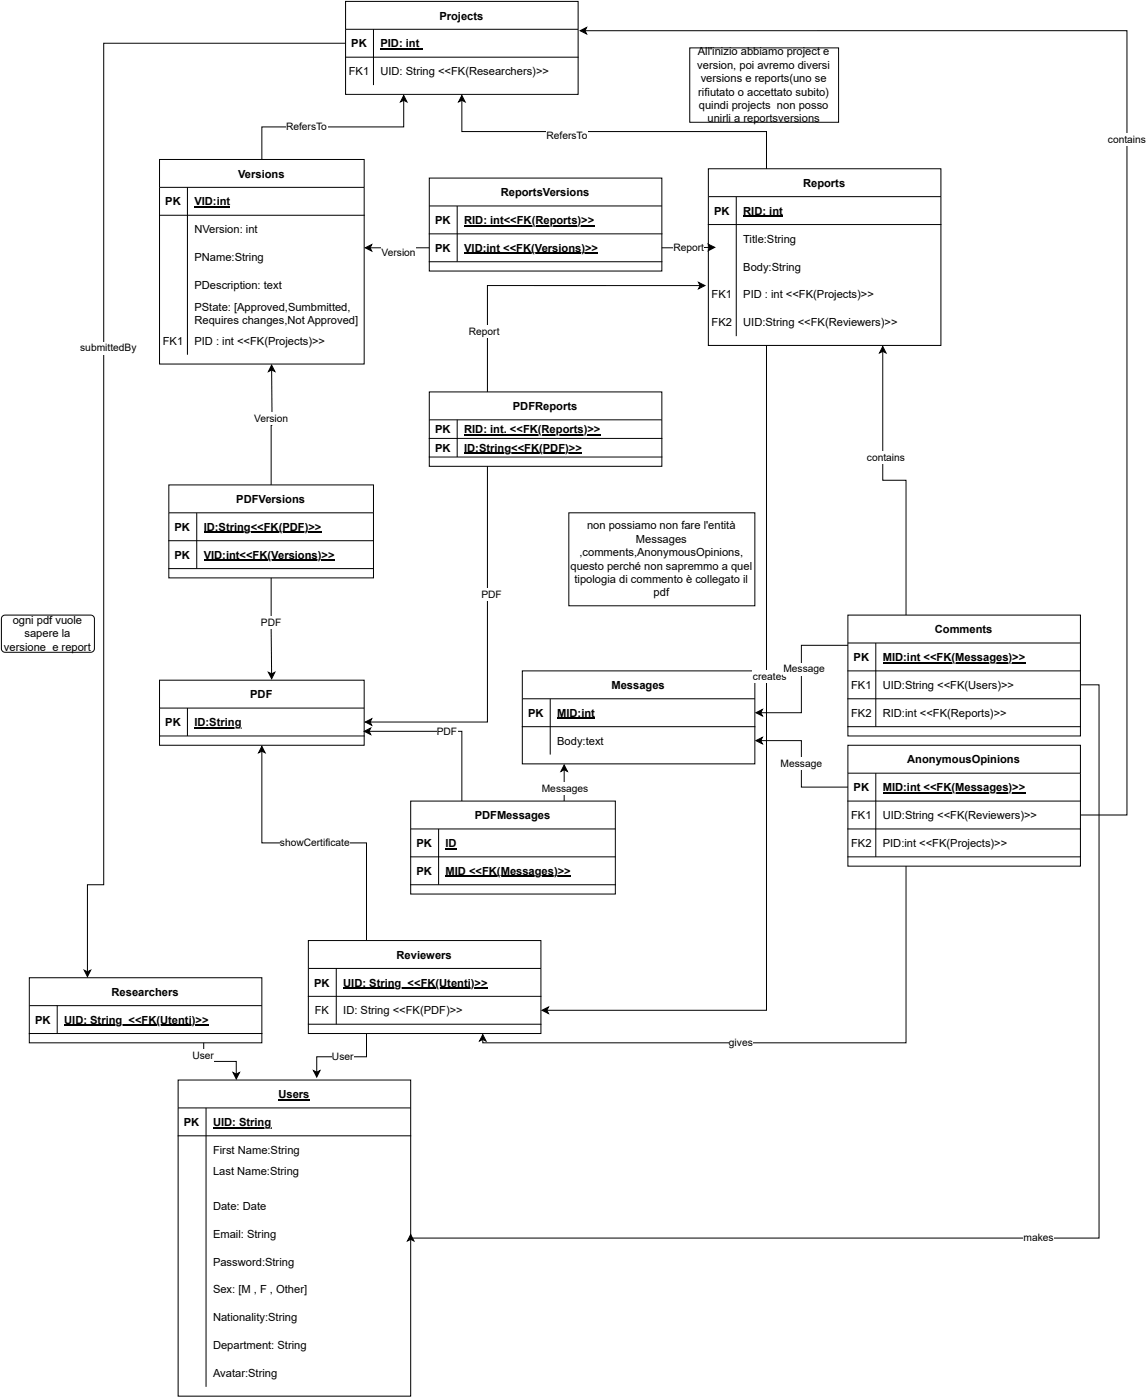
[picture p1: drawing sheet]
<svg xmlns="http://www.w3.org/2000/svg" width="313mm" height="382mm" viewBox="0 0 313 382" stroke-linecap="round" stroke-linejoin="round" font-family="sans-serif">
<path d="M94.3 8v-7.6h63.4v7.6M94.3 8v17.8h63.4v-17.8M94.3 8h63.4M94.3 15.6h63.4M101.9 8v15.2M55.6 284.6v5.1h8.9v3.5M63.6 292.7l.9 .5 .8-.5-.8 1.8z" fill="none" stroke="#000" stroke-width=".27"/>
<path d="M103.8 13.3h11.5" fill="none" stroke="#000" stroke-width=".3"/>
<path d="M63.6 292.7l.9 .5 .8-.5-.8 1.8z" fill="#000"/>
<g fill="#fff">
<path d="M52.5 286.5h5.9v3.3h-5.9z"/>
<path d="M8 266.9h63.4v7.6h-63.4z"/>
</g>
<path d="M110.1 26l.9 1.8-.9-.4-.8 .4zM110.1 27.4v7.2h-38.7v8.9M8 274.5v-7.6h63.4v7.6M8 274.5v10.1h63.4v-10.1M8 274.5h63.4M15.6 274.5v7.6M8 282.1h63.4" fill="none" stroke="#000" stroke-width=".27"/>
<path d="M17.5 279.8h39.4" fill="none" stroke="#000" stroke-width=".3"/>
<path d="M110.1 26l.9 1.8-.9-.4-.8 .4z" fill="#000"/>
<g fill="#fff">
<path d="M77.9 33h11.4v3.3h-11.4z"/>
<path d="M43.5 43.5h55.9v7.6h-55.9z"/>
</g>
<path d="M43.5 51.1v-7.6h55.9v7.6M43.5 51.1v48.3h55.9v-48.3M43.5 51.1h55.9M43.5 58.8h55.9M51.1 51.1v45.7M85.5 292.2l.9 .4 .9-.4-.9 1.8zM100 282.1v6.3h-13.6v4.2" fill="none" stroke="#000" stroke-width=".27"/>
<path d="M53 56.5h9.9" fill="none" stroke="#000" stroke-width=".3"/>
<path d="M85.5 292.2l.9 .4 .9-.4-.9 1.8z" fill="#000"/>
<path d="M90.6 286.8h5.8v3.3h-5.8z" fill="#fff"/>
<path d="M71.4 203.7l.9 1.8-.9-.5-.8 .5zM71.4 205v25.1h28.6v26.6" fill="none" stroke="#000" stroke-width=".27"/>
<path d="M71.4 203.7l.9 1.8-.9-.5-.8 .5z" fill="#000"/>
<g fill="#fff">
<path d="M76.4 228.4h19v3.3h-19z"/>
<path d="M84.1 256.7h63.5v7.6h-63.5z"/>
</g>
<path d="M84.1 264.3v-7.6h63.5v7.6M84.1 264.3v17.8h63.5v-17.8M84.1 264.3h63.5M84.1 271.9h63.5M84.1 279.5h63.5M91.7 264.3v15.2" fill="none" stroke="#000" stroke-width=".27"/>
<path d="M93.6 269.7h39.5" fill="none" stroke="#000" stroke-width=".3"/>
<path d="M48.6 294.8h63.4v7.6h-63.4z" fill="#fff"/>
<path d="M94.3 11.8h-66v229.7h-4.4v23.7M23 264.8l.9 .4 .8-.4-.8 1.8zM48.6 302.4v-7.6h63.4v7.6M48.6 302.4v78.7h63.4v-78.7M48.6 302.4h63.4M48.6 310h63.4M56.2 302.4v76.1" fill="none" stroke="#000" stroke-width=".27"/>
<path d="M58.1 307.7h15.9M76 300.1h8.4" fill="none" stroke="#000" stroke-width=".3"/>
<path d="M23 264.8l.9 .4 .8-.4-.8 1.8z" fill="#000"/>
<path d="M21.8 93.4h15.5v3.3h-15.5z" fill="#fff"/>
<path d="M126 26l.9 1.8-.9-.4-.9 .4zM126 27.4v8.5h83.1v10.2" fill="none" stroke="#000" stroke-width=".27"/>
<path d="M126 26l.9 1.8-.9-.4-.9 .4z" fill="#000"/>
<g fill="#fff">
<path d="M149 35.3h11.4v3.3h-11.4z"/>
<path d="M193.3 46.1h63.4v7.6h-63.4z"/>
</g>
<path d="M193.3 53.7v-7.6h63.4v7.6M193.3 53.7v40.6h63.4v-40.6M193.3 53.7h63.4M200.9 53.7v38M193.3 61.3h63.4" fill="none" stroke="#000" stroke-width=".27"/>
<path d="M202.8 59h10.8" fill="none" stroke="#000" stroke-width=".3"/>
<path d="M117.1 48.6h63.5v7.6h-63.5z" fill="#fff"/>
<path d="M117.1 56.2v-7.6h63.5v7.6M117.1 56.2v17.8h63.5v-17.8M117.1 56.2h63.5M124.7 56.2v15.2M99.6 67.6l1.8-.9-.4 .9 .4 .9zM101 67.6h16.1M117.1 63.8h63.5M117.1 71.4h63.5" fill="none" stroke="#000" stroke-width=".27"/>
<path d="M126.6 61.6h35.6M126.6 69.2h36.6" fill="none" stroke="#000" stroke-width=".3"/>
<path d="M99.6 67.6l1.8-.9-.4 .9 .4 .9z" fill="#000"/>
<path d="M104.1 67.3h9.3v3.3h-9.3z" fill="#fff"/>
<path d="M193.2 66.6l1.8 .9-1.8 .9 .5-.9zM193.7 67.5l-13.1 .1" fill="none" stroke="#000" stroke-width=".27"/>
<path d="M193.2 66.6l1.8 .9-1.8 .9 .5-.9z" fill="#000"/>
<g fill="#fff">
<path d="M183.7 66h8.4v3.3h-8.4z"/>
<path d="M43.5 185.6h55.9v7.7h-55.9z"/>
</g>
<path d="M43.5 193.3v-7.7h55.9v7.7M43.5 193.3v10.1h55.9v-10.1M43.5 193.3h55.9M51.1 193.3v7.6M43.5 200.9h55.9" fill="none" stroke="#000" stroke-width=".27"/>
<path d="M53 198.6h12.9" fill="none" stroke="#000" stroke-width=".3"/>
<path d="M188.2 13.1h40.6v20.3h-40.6z" fill="#fff"/>
<path d="M188.2 13.1h40.6v20.3h-40.6z" fill="none" stroke="#000" stroke-width=".27"/>
<path d="M.7 168.2l.7-.3h23.3a1.02 1.02 0 0 1 1.1 1v8.1a1.02 1.02 0 0 1-1.1 1h-23.3a1.02 1.02 0 0 1-1-1v-8.1z" fill="#fff"/>
<path d="M74.1 99.6l.9 1.8-.9-.4-.9 .4zM74.1 101l.1 15h-.2v16.3M.7 168.2l.7-.3h23.3a1.02 1.02 0 0 1 1.1 1v8.1a1.02 1.02 0 0 1-1.1 1h-23.3a1.02 1.02 0 0 1-1-1v-8.1z" fill="none" stroke="#000" stroke-width=".27"/>
<path d="M74.1 99.6l.9 1.8-.9-.4-.9 .4z" fill="#000"/>
<path d="M69.3 112.7h9.4v3.3h-9.4z" fill="#fff"/>
<path d="M74 157.7l.1 26.2M73.2 183.5l.9 .4 .9-.4-.9 1.8z" fill="none" stroke="#000" stroke-width=".27"/>
<path d="M73.2 183.5l.9 .4 .9-.4-.9 1.8z" fill="#000"/>
<g fill="#fff">
<path d="M71.3 168.3h5.6v3.3h-5.6z"/>
<path d="M46.1 132.3h55.8v7.7h-55.8z"/>
</g>
<path d="M46.1 140v-7.7h55.8v7.7M46.1 140v17.7h55.8v-17.7M46.1 140h55.8M53.7 140v15.2M133 127.3v69.8h-32M46.1 147.6h55.8M46.1 155.2h55.8M99.6 197.1l1.8-.9-.4 .9 .4 .9z" fill="none" stroke="#000" stroke-width=".27"/>
<path d="M55.6 145.3h32.1M55.6 152.9h35.7" fill="none" stroke="#000" stroke-width=".3"/>
<path d="M99.6 197.1l1.8-.9-.4 .9 .4 .9z" fill="#000"/>
<path d="M131.5 160.6h5.5v3.3h-5.5z" fill="#fff"/>
<path d="M190.6 77.1l1.7 .8-1.7 .9 .4-.9zM191 77.9h-58v29.1" fill="none" stroke="#000" stroke-width=".27"/>
<path d="M190.6 77.1l1.7 .8-1.7 .9 .4-.9z" fill="#000"/>
<g fill="#fff">
<path d="M127.9 88.8h8.4v3.3h-8.4z"/>
<path d="M117.1 107h63.5v7.6h-63.5z"/>
</g>
<path d="M117.1 114.6v-7.6h63.5v7.6M117.1 114.6v12.7h63.5v-12.7M117.1 114.6h63.5M117.1 119.7h63.5M124.7 114.6v10.1M117.1 124.7h63.5" fill="none" stroke="#000" stroke-width=".27"/>
<path d="M126.6 118.7h37.3M126.6 123.7h32.2" fill="none" stroke="#000" stroke-width=".3"/>
<path d="M142.5 183.1h63.4v7.6h-63.4z" fill="#fff"/>
<path d="M209.1 94.3v181.4h-59.9M142.5 190.7v-7.6h63.4v7.6M142.5 190.7v17.8h63.4v-17.8M142.5 190.7h63.4M142.5 198.3h63.4M150.1 190.7v15.2M147.9 275.7l1.7-.9-.4 .9 .4 .9z" fill="none" stroke="#000" stroke-width=".27"/>
<path d="M152 196.1h10.3" fill="none" stroke="#000" stroke-width=".3"/>
<path d="M147.9 275.7l1.7-.9-.4 .9 .4 .9z" fill="#000"/>
<g fill="#fff">
<path d="M205.3 183h9.4v3.3h-9.4z"/>
<path d="M155.2 140h50.7v25.3h-50.7z"/>
</g>
<path d="M155.2 140h50.7v25.3h-50.7zM231.3 176.1h-12.7v18.4h-11M206.2 194.5l1.8-.9-.4 .9 .4 .9z" fill="none" stroke="#000" stroke-width=".27"/>
<path d="M206.2 194.5l1.8-.9-.4 .9 .4 .9z" fill="#000"/>
<path d="M213.7 180.9h11.4v3.3h-11.4z" fill="#fff"/>
<path d="M240.8 94.6l.9 1.7-.9-.4-.8 .4zM240.8 95.9v35.2h6.4v36.8" fill="none" stroke="#000" stroke-width=".27"/>
<path d="M240.8 94.6l.9 1.7-.9-.4-.8 .4z" fill="#000"/>
<g fill="#fff">
<path d="M236.5 123.3h10.4v3.3h-10.4z"/>
<path d="M231.3 167.9h63.5v7.6h-63.5z"/>
</g>
<path d="M231.3 175.5v-7.6h63.5v7.6M231.3 175.5v25.4h63.5v-25.4M231.3 175.5h63.5M238.9 175.5v22.8M231.3 183.1h63.5M231.3 190.7h63.5M231.3 198.3h63.5M247.2 236.4v48.2h-115.5v-.9M131.7 282.4l.9 1.7-.9-.4-.9 .4z" fill="none" stroke="#000" stroke-width=".27"/>
<path d="M240.8 180.8h39" fill="none" stroke="#000" stroke-width=".3"/>
<path d="M131.7 282.4l.9 1.7-.9-.4-.9 .4z" fill="#000"/>
<g fill="#fff">
<path d="M199 283h6.3v3.3h-6.3z"/>
<path d="M231.3 203.4h63.5v7.6h-63.5z"/>
</g>
<path d="M206.2 202.1l1.8-.9-.4 .9 .4 .9zM207.6 202.1h11v12.7h12.7M231.3 211v-7.6h63.5v7.6M231.3 211v25.4h63.5v-25.4M231.3 211h63.5M231.3 218.6h63.5M238.9 211v22.9M231.3 226.2h63.5M231.3 233.9h63.5" fill="none" stroke="#000" stroke-width=".27"/>
<path d="M240.8 216.4h39" fill="none" stroke="#000" stroke-width=".3"/>
<path d="M206.2 202.1l1.8-.9-.4 .9 .4 .9z" fill="#000"/>
<path d="M212.9 206.8h11.4v3.3h-11.4z" fill="#fff"/>
<path d="M294.8 186.9h5v151h-187.8v.4M112 336.9l.9 1.8-.9-.4-.8 .4z" fill="none" stroke="#000" stroke-width=".27"/>
<path d="M112 336.9l.9 1.8-.9-.4-.8 .4z" fill="#000"/>
<path d="M279.2 336.3h8.3v3.3h-8.3z" fill="#fff"/>
<path d="M158.3 8.4l1.7-.9-.4 .9 .4 .9zM159.6 8.4h147.9v214h-12.7" fill="none" stroke="#000" stroke-width=".27"/>
<path d="M158.3 8.4l1.7-.9-.4 .9 .4 .9z" fill="#000"/>
<path d="M302.3 36.5h10.4v3.3h-10.4z" fill="#fff"/>
<path d="M153.9 208.8l.9 1.7-.9-.4-.9 .4zM153.9 210.1v8.5" fill="none" stroke="#000" stroke-width=".27"/>
<path d="M153.9 208.8l.9 1.7-.9-.4-.9 .4z" fill="#000"/>
<path d="M147.7 213.7h12.9v3.3h-12.9z" fill="#fff"/>
<path d="M99.4 199.6l1.7-.9-.4 .9 .4 .9zM100.7 199.6h25.3v19" fill="none" stroke="#000" stroke-width=".27"/>
<path d="M99.4 199.6l1.7-.9-.4 .9 .4 .9z" fill="#000"/>
<g fill="#fff">
<path d="M119.3 198h5.6v3.2h-5.6z"/>
<path d="M112 218.6h55.9v7.6h-55.9z"/>
</g>
<path d="M112 226.2v-7.6h55.9v7.6M112 226.2v17.8h55.9v-17.8M112 226.2h55.9M112 233.9h55.9M119.7 226.2v15.3M112 241.5h55.9" fill="none" stroke="#000" stroke-width=".27"/>
<path d="M121.6 231.6h3M121.6 239.2h34.2" fill="none" stroke="#000" stroke-width=".3"/>
<g font-size="3">
<text x="119.9" y="5.3">Projects</text>
<text x="95.8" y="12.9">PK</text>
<text x="103.8" y="12.9">PID: int</text>
<text x="190.4" y="15">All'inizio abbiamo project e</text>
<text x="95.2" y="20.6">FK1</text>
<text x="103.8" y="20.6">UID: String &lt;&lt;FK(Researchers)&gt;&gt;</text>
<text x="190.2" y="18.8">version, poi avremo diversi</text>
<text x="191.2" y="22.3">versions e reports(uno se</text>
<text x="190.5" y="26.1">rifiutato o accettato subito)</text>
<text x="190.7" y="29.7">quindi projects non posso</text>
<text x="193" y="33.2">unirli a reportsversions</text>
<text x="65" y="48.5">Versions</text>
<text x="136.6" y="53.5">ReportsVersions</text>
<text x="219.1" y="51">Reports</text>
<text x="45.1" y="56.1">PK</text>
<text x="53" y="56.1">VID:int</text>
<text x="194.8" y="58.6">PK</text>
<text x="202.8" y="58.6">RID: int</text>
<text x="53" y="63.7">NVersion: int</text>
<text x="118.7" y="61.2">PK</text>
<text x="126.6" y="61.2">RID: int&lt;&lt;FK(Reports)&gt;&gt;</text>
<text x="53" y="71.3">PName:String</text>
<text x="118.7" y="68.8">PK</text>
<text x="126.6" y="68.8">VID:int &lt;&lt;FK(Versions)&gt;&gt;</text>
<text x="202.8" y="66.2">Title:String</text>
<text x="202.8" y="73.9">Body:String</text>
<text x="53" y="78.9">PDescription: text</text>
<text x="194.1" y="81.5">FK1</text>
<text x="202.8" y="81.5">PID : int &lt;&lt;FK(Projects)&gt;&gt;</text>
<text x="53" y="84.8">PState: [Approved,Sumbmitted,</text>
<text x="53" y="88.3">Requires changes,Not Approved]</text>
<text x="194.1" y="89.1">FK2</text>
<text x="202.8" y="89.1">UID:String &lt;&lt;FK(Reviewers)&gt;&gt;</text>
<text x="44.4" y="94.2">FK1</text>
<text x="53" y="94.2">PID : int &lt;&lt;FK(Projects)&gt;&gt;</text>
<text x="139.9" y="111.9">PDFReports</text>
<text x="118.7" y="118.3">PK</text>
<text x="126.6" y="118.3">RID: int. &lt;&lt;FK(Reports)&gt;&gt;</text>
<text x="118.7" y="123.3">PK</text>
<text x="126.6" y="123.3">ID:String&lt;&lt;FK(PDF)&gt;&gt;</text>
<text x="64.5" y="137.3">PDFVersions</text>
<text x="47.6" y="144.9">PK</text>
<text x="55.6" y="144.9">ID:String&lt;&lt;FK(PDF)&gt;&gt;</text>
<text x="160.2" y="144.4">non possiamo non fare l'entità</text>
<text x="173.5" y="148.2">Messages</text>
<text x="47.6" y="152.5">PK</text>
<text x="55.6" y="152.5">VID:int&lt;&lt;FK(Versions)&gt;&gt;</text>
<text x="155.6" y="155.6">questo perché non sapremmo a quel</text>
<text x="158.1" y="151.8">,comments,AnonymousOpinions,</text>
<text x="156.7" y="159.1">tipologia di commento è collegato il</text>
<text x="178.3" y="162.7">pdf</text>
<text x="3.5" y="170.3">ogni pdf vuole</text>
<text x="6.7" y="173.8">sapere la</text>
<text x="255" y="172.8">Comments</text>
<text x="1.1" y="177.6">versione e report</text>
<text x="232.9" y="180.4">PK</text>
<text x="240.8" y="180.4">MID:int &lt;&lt;FK(Messages)&gt;&gt;</text>
<text x="68.3" y="190.6">PDF</text>
<text x="166.8" y="188.1">Messages</text>
<text x="232.2" y="188.1">FK1</text>
<text x="240.8" y="188.1">UID:String &lt;&lt;FK(Users)&gt;&gt;</text>
<text x="144.1" y="195.7">PK</text>
<text x="152" y="195.7">MID:int</text>
<text x="232.2" y="195.7">FK2</text>
<text x="240.8" y="195.7">RID:int &lt;&lt;FK(Reports)&gt;&gt;</text>
<text x="45.1" y="198.2">PK</text>
<text x="53" y="198.2">ID:String</text>
<text x="152" y="203.3">Body:text</text>
<text x="247.5" y="208.4">AnonymousOpinions</text>
<text x="232.9" y="216">PK</text>
<text x="240.8" y="216">MID:int &lt;&lt;FK(Messages)&gt;&gt;</text>
<text x="129.5" y="223.6">PDFMessages</text>
<text x="232.2" y="223.6">FK1</text>
<text x="240.8" y="223.6">UID:String &lt;&lt;FK(Reviewers)&gt;&gt;</text>
<text x="113.6" y="231.2">PK</text>
<text x="121.6" y="231.2">ID</text>
<text x="232.2" y="231.2">FK2</text>
<text x="240.8" y="231.2">PID:int &lt;&lt;FK(Projects)&gt;&gt;</text>
<text x="113.6" y="238.8">PK</text>
<text x="121.6" y="238.8">MID &lt;&lt;FK(Messages)&gt;&gt;</text>
<text x="108.2" y="261.6">Reviewers</text>
<text x="85.7" y="269.3">PK</text>
<text x="93.6" y="269.3">UID: String &lt;&lt;FK(Utenti)&gt;&gt;</text>
<text x="30.4" y="271.8">Researchers</text>
<text x="9.6" y="279.4">PK</text>
<text x="17.5" y="279.4">UID: String &lt;&lt;FK(Utenti)&gt;&gt;</text>
<text x="85.9" y="276.9">FK</text>
<text x="93.6" y="276.9">ID: String &lt;&lt;FK(PDF)&gt;&gt;</text>
<text x="76" y="299.7">Users</text>
<text x="50.2" y="307.3">PK</text>
<text x="58.1" y="307.3">UID: String</text>
<text x="58.1" y="314.9">First Name:String</text>
<text x="58.1" y="320.8">Last Name:String</text>
<text x="58.1" y="330.2">Date: Date</text>
<text x="58.1" y="337.8">Email: String</text>
<text x="58.1" y="345.4">Password:String</text>
<text x="58.1" y="353">Sex: [M , F , Other]</text>
<text x="58.1" y="360.6">Nationality:String</text>
<text x="58.1" y="368.2">Department: String</text>
<text x="58.1" y="375.9">Avatar:String</text>
</g>
<g font-size="2.8">
<text x="78" y="35.5">RefersTo</text>
<text x="149.1" y="37.8">RefersTo</text>
<text x="302.3" y="39.1">contains</text>
<text x="104.1" y="69.8">Version</text>
<text x="183.7" y="68.5">Report</text>
<text x="21.9" y="95.9">submittedBy</text>
<text x="127.9" y="91.4">Report</text>
<text x="69.3" y="115.2">Version</text>
<text x="236.5" y="125.9">contains</text>
<text x="131.3" y="163.2">PDF</text>
<text x="71.2" y="170.8">PDF</text>
<text x="205.4" y="185.5">creates</text>
<text x="213.7" y="183.5">Message</text>
<text x="119.2" y="200.5">PDF</text>
<text x="213" y="209.4">Message</text>
<text x="147.8" y="216.2">Messages</text>
<text x="76.4" y="230.9">showCertificate</text>
<text x="198.9" y="285.5">gives</text>
<text x="52.5" y="289.1">User</text>
<text x="90.6" y="289.3">User</text>
<text x="279.2" y="338.8">makes</text>
</g>
</svg>
